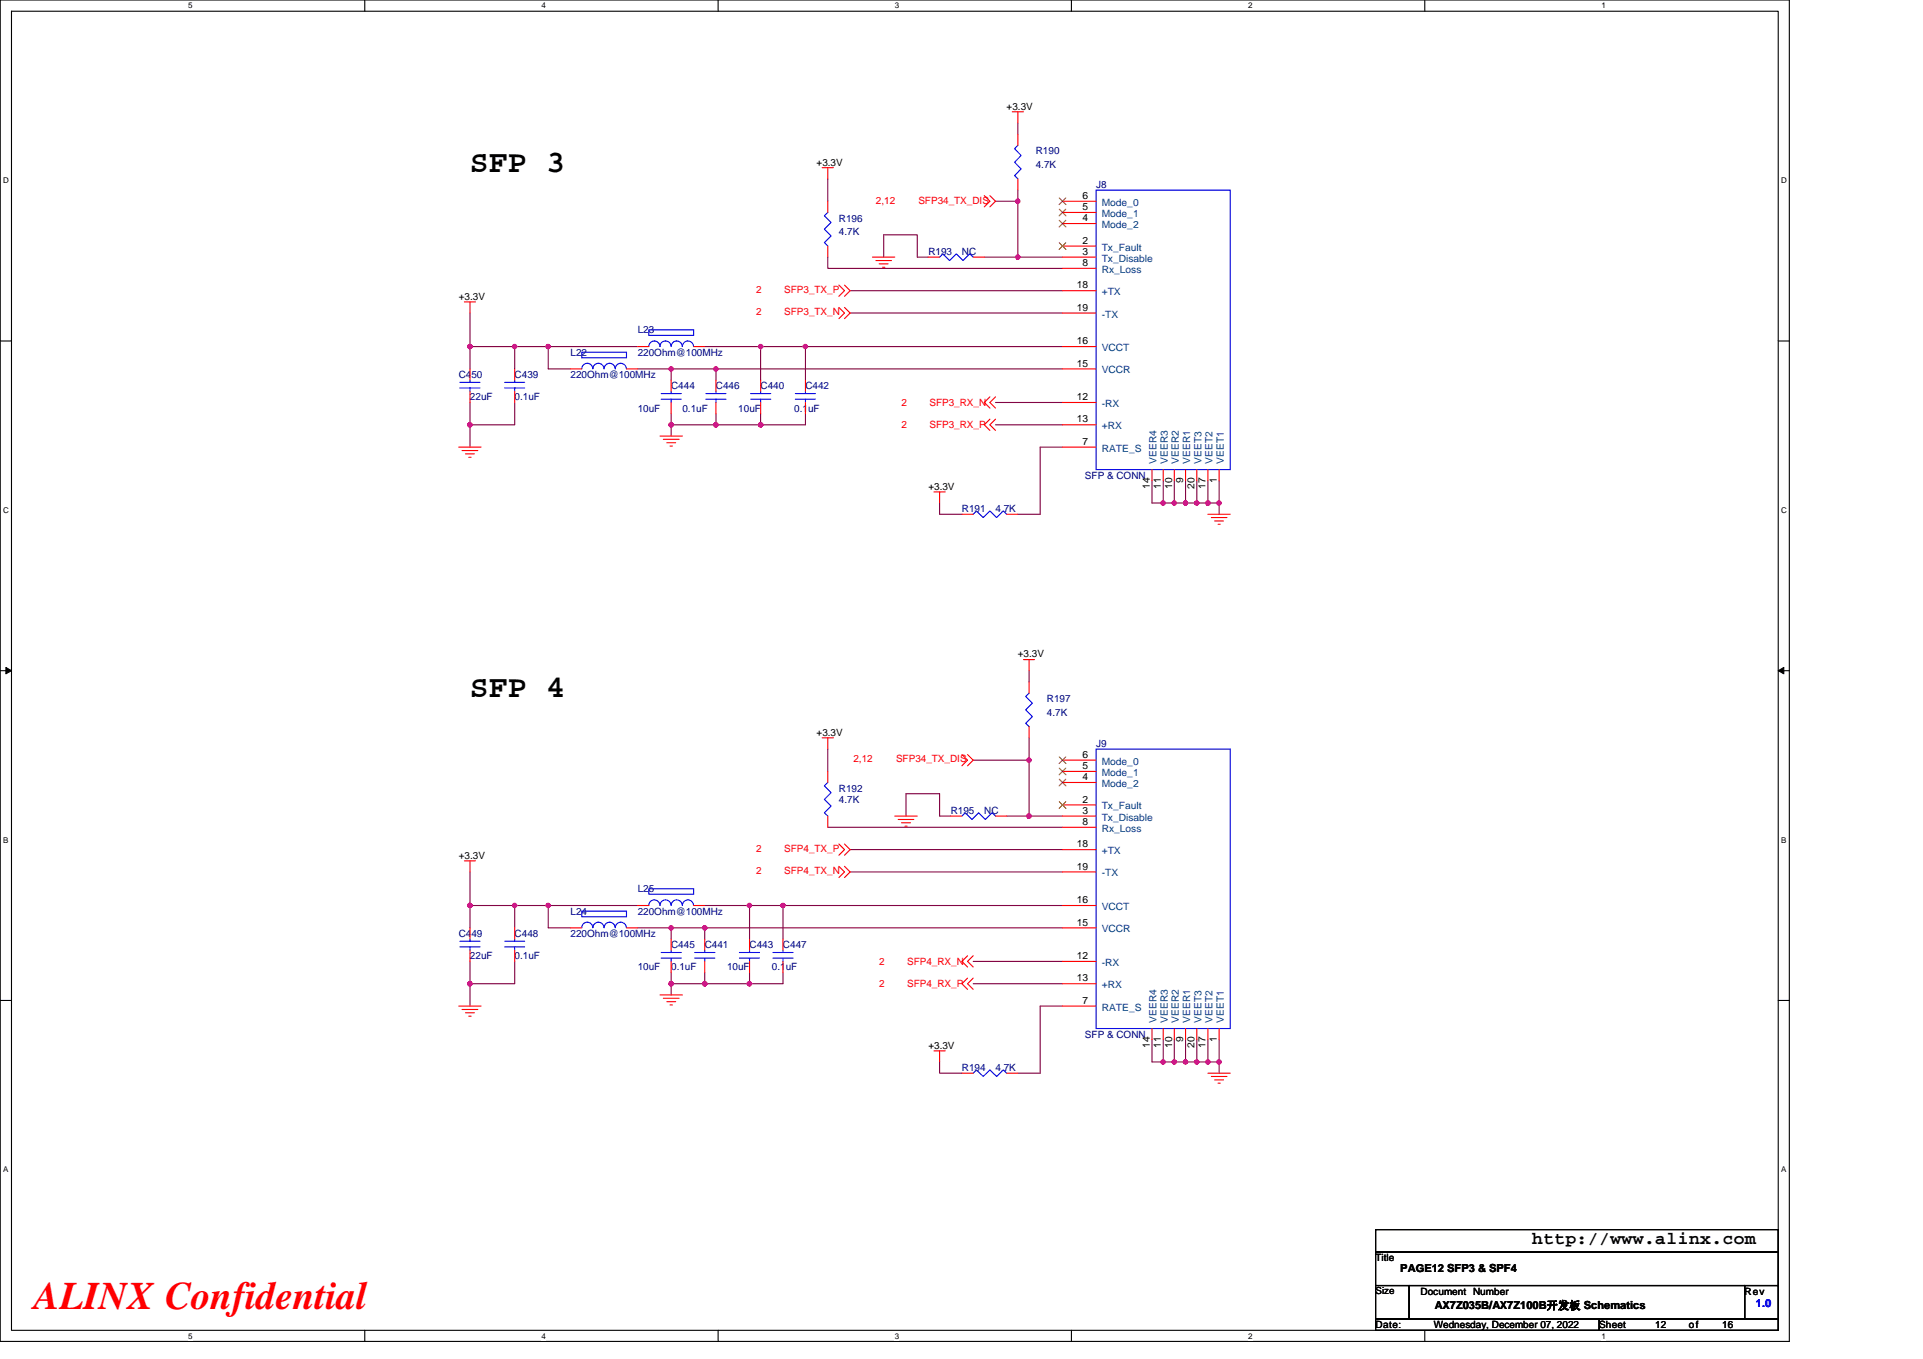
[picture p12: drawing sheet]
<svg xmlns="http://www.w3.org/2000/svg" width="297mm" height="210mm" viewBox="0 0 297 210" stroke-linecap="round" stroke-linejoin="round" font-family="sans-serif">
<path d="M0 0h276.4v207.3h-276.4zM1.8 1.7h272.9v203.8h-272.9z" fill="none" stroke="#000" stroke-width=".17"/>
<g fill="#fff">
<path d="M29.1 .2h.6v1.4h-.6z"/>
<path d="M29.1 205.7h.6v1.4h-.6z"/>
</g>
<path d="M56.3 0v1.7M56.3 205.5v1.8" fill="none" stroke="#000" stroke-width=".17"/>
<g fill="#fff">
<path d="M83.6 .2h.7v1.4h-.7z"/>
<path d="M83.6 205.7h.7v1.4h-.7z"/>
</g>
<path d="M110.9 0v1.7M110.9 205.5v1.8" fill="none" stroke="#000" stroke-width=".17"/>
<g fill="#fff">
<path d="M138.2 .2h.7v1.4h-.7z"/>
<path d="M138.2 205.7h.7v1.4h-.7z"/>
</g>
<path d="M165.5 0v1.7M165.5 205.5v1.8" fill="none" stroke="#000" stroke-width=".17"/>
<g fill="#fff">
<path d="M192.8 .2h.6v1.4h-.6z"/>
<path d="M192.8 205.7h.6v1.4h-.6z"/>
</g>
<path d="M220.1 0v1.7M220.1 205.5v1.8" fill="none" stroke="#000" stroke-width=".17"/>
<g fill="#fff">
<path d="M247.4 .2h.6v1.4h-.6z"/>
<path d="M247.4 205.7h.6v1.4h-.6z"/>
<path d="M.5 27.2h.8v1.4h-.8z"/>
<path d="M275.1 27.2h.9v1.4h-.9z"/>
<path d="M.5 78.1h.8v1.4h-.8z"/>
<path d="M275.1 78.1h.9v1.4h-.9z"/>
</g>
<path d="M0 52.7h1.8M274.7 52.7h1.7" fill="none" stroke="#000" stroke-width=".17"/>
<g fill="#fff">
<path d="M.5 129.1h.8v1.4h-.8z"/>
<path d="M275.1 129.1h.8v1.4h-.8z"/>
</g>
<path d="M0 103.6h1.8M274.7 103.6h1.7" fill="none" stroke="#000" stroke-width=".17"/>
<path d="M.9 103.1l.9 .5-.9 .5zM274.7 103.6l.8-.5v1z" fill="#000" stroke="#000" stroke-width=".15"/>
<g fill="#fff">
<path d="M.5 180h.8v1.4h-.8z"/>
<path d="M275.1 180h.8v1.4h-.8z"/>
</g>
<path d="M0 154.6h1.8M274.7 154.6h1.7M212.5 190h62.2v3.5h-62.2zM212.5 193.5h62.2v5.1h-62.2zM212.5 198.6h5.2v5.2h-5.2zM217.7 198.6h51.8v5.2h-51.8zM269.5 198.6h5.2v5.2h-5.2zM212.5 203.8h34.5v1.7h-34.5zM247 203.8h27.7v1.7h-27.7z" fill="none" stroke="#000" stroke-width=".17"/>
<g fill="none" stroke="#800040" stroke-width=".17">
<path d="M157.2 19v1.7M127.9 27.6v3.5M127.9 39.7v1.8h36.2M136.5 39.7v-3.4h5.2v3.4h1.7M152 39.7h5.2M153.8 31.1h3.4M157.2 29.4v1.7M157.2 39.7h6.9M157.2 31.1v8.6M72.6 53.6h6.9v3.4M72.6 53.6v3.4M72.6 48.4v5.2"/>
<path d="M79.5 53.6h5.2v3.4h3.4M84.7 53.6h13.8M98.5 57h5.2v1.7M103.7 57h6.9v1.7M108.9 53.6h8.6v5.1M110.6 57h53.5M117.5 53.6h6.9v5.1M124.4 53.6h39.7M131.3 48.4h32.8M131.3 44.9h32.8M72.6 65.6v3.5M72.6 62.2v3.4"/>
<path d="M79.5 62.2v3.4h-6.9M103.7 65.6h6.9M103.7 63.9v1.7M103.7 65.6v1.8M110.6 65.6h6.9M110.6 63.9v1.7M117.5 63.9v1.7M124.4 63.9v1.7h-6.9M145.1 77.7v1.8h3.5M153.8 65.6h10.3M153.8 62.2h10.3M164.1 69.1h-3.4v10.4h-3.5"/>
<path d="M177.9 74.3v3.4h1.8M179.7 74.3v3.4M179.7 77.7h1.7M181.4 74.3v3.4M181.4 77.7h1.7M183.1 77.7h1.8M183.1 74.3v3.4M184.9 74.3v3.4M184.9 77.7h1.7M186.6 74.3v3.4M186.6 77.7h1.7M188.3 74.3v3.4"/>
<path d="M188.3 77.7v1.8M127.9 115.7v3.5M150.3 117.5h8.7M159 117.5v8.6M159 103.6v1.8M159 114v3.5M72.6 139.9h6.9M72.6 139.9v3.5M72.6 134.7v5.2M79.5 139.9h5.2v3.5h3.4M79.5 139.9v3.5M84.7 139.9h13.8"/>
<path d="M108.9 139.9h6.9M115.8 139.9v5.2M115.8 139.9h5.1M120.9 139.9h43.2M120.9 139.9v5.2M127.9 127.8h36.2M131.3 134.7h32.8M131.3 131.3h32.8M140 126.1v-3.5h5.1v3.5h1.8M155.5 126.1h3.5M159 126.1h5.1M72.6 148.5v3.5"/>
<path d="M72.6 152v3.4M79.5 148.5v3.5h-6.9M98.5 143.4h5.2M103.7 143.4v1.7M103.7 143.4h5.2M103.7 150.3v1.7M103.7 152v1.7M103.7 152h5.2M108.9 143.4h55.2M108.9 152h6.9M108.9 143.4v1.7M108.9 150.3v1.7"/>
<path d="M115.8 150.3v1.7M120.9 150.3v1.7h-5.1M150.3 148.5h13.8M150.3 152h13.8M164.1 155.4h-3.4v10.4h-3.5M145.1 164.1v1.7h3.5M177.9 160.6v3.5h1.8M179.7 160.6v3.5M179.7 164.1h1.7M181.4 164.1h1.7M181.4 160.6v3.5M183.1 160.6v3.5"/>
<path d="M183.1 164.1h1.8M184.9 160.6v3.5M184.9 164.1h1.7M186.6 164.1h1.7M186.6 160.6v3.5M188.3 164.1v1.7M188.3 160.6v3.5"/>
</g>
<g fill="#f0f" stroke="#f0f" stroke-width=".17">
<circle cx="186.6" cy="77.7" r=".34"/>
<circle cx="188.3" cy="77.7" r=".34"/>
<circle cx="184.8" cy="77.7" r=".34"/>
<circle cx="179.7" cy="77.7" r=".34"/>
<circle cx="181.4" cy="77.7" r=".34"/>
<circle cx="124.4" cy="53.5" r=".33"/>
<circle cx="110.6" cy="57" r=".34"/>
<circle cx="84.7" cy="53.5" r=".33"/>
<circle cx="72.6" cy="53.5" r=".33"/>
<circle cx="79.5" cy="53.5" r=".33"/>
<circle cx="72.6" cy="65.6" r=".34"/>
<circle cx="103.7" cy="57" r=".34"/>
<circle cx="117.5" cy="53.5" r=".33"/>
<circle cx="103.7" cy="65.6" r=".34"/>
<circle cx="117.5" cy="65.6" r=".34"/>
<circle cx="110.6" cy="65.6" r=".34"/>
<circle cx="188.3" cy="164.1" r=".34"/>
<circle cx="186.6" cy="164.1" r=".34"/>
<circle cx="184.8" cy="164.1" r=".34"/>
<circle cx="183.1" cy="164.1" r=".34"/>
<circle cx="181.4" cy="164.1" r=".34"/>
<circle cx="179.7" cy="164.1" r=".34"/>
<circle cx="108.9" cy="143.4" r=".34"/>
<circle cx="120.9" cy="139.9" r=".33"/>
<circle cx="84.7" cy="139.9" r=".33"/>
<circle cx="72.6" cy="139.9" r=".33"/>
<circle cx="79.5" cy="139.9" r=".33"/>
<circle cx="72.6" cy="152" r=".34"/>
<circle cx="103.7" cy="143.4" r=".34"/>
<circle cx="115.8" cy="139.9" r=".33"/>
<circle cx="103.7" cy="152" r=".34"/>
<circle cx="115.8" cy="152" r=".34"/>
<circle cx="108.9" cy="152" r=".34"/>
<circle cx="157.2" cy="31.1" r=".34"/>
<circle cx="158.9" cy="126.1" r=".34"/>
<circle cx="158.9" cy="117.5" r=".34"/>
<circle cx="157.2" cy="39.7" r=".34"/>
<circle cx="183.1" cy="77.7" r=".34"/>
</g>
<g fill="none" stroke="#f00" stroke-width=".17">
<path d="M156.4 17.3h1.7M157.2 17.3v1.7M127 25.9h1.7M127.9 25.9v1.7M127.9 38v1.7M127.9 31.1v1.7M134.8 39.7h3.4M143.4 39.7h1.7M150.3 39.7h1.7M152 30.2l.9 .9-.9 .9M152.9 30.2l.9 .9-.9 .9M157.2 27.6v1.8"/>
<path d="M157.2 20.7v1.8M164.1 31.1h5.2M164.1 32.8h5.2M164.1 34.5h5.2M164.1 39.7h5.2M164.1 38h5.2M71.7 46.7h1.7M72.6 46.7v1.7M72.6 57v1.7M79.5 57v1.7M88.1 57h1.8M96.8 57h1.7"/>
<path d="M98.5 53.6h1.7M103.7 58.7v1.8M107.1 53.6h1.8M110.6 58.7v1.8M117.5 58.7v1.8M124.4 58.7v1.8M129.6 44l.8 .9-.8 .9M129.6 47.5l.8 .9-.8 .8M130.4 44l.9 .9-.9 .9M130.4 47.5l.9 .9-.9 .8M135.3 40.3h2.4M135.8 40.8h1.4"/>
<path d="M136.3 41.3h.4M164.1 41.5h5.2M164.1 57h5.2M164.1 53.6h5.2M164.1 44.9h5.2M164.1 48.4h5.2M70.9 69.1h3.4M71.4 69.6h2.4M71.9 70.1h1.4M72.4 70.7h.4M72.6 60.5v1.7M79.5 60.5v1.7"/>
<path d="M102 67.4h3.4M102.5 67.9h2.4M103 68.4h1.4M103.5 68.9h.4M103.7 62.2v1.7M110.6 62.2v1.7M117.5 62.2v1.7M124.4 62.2v1.7M144.3 76h1.7M145.1 76v1.7M148.6 79.5h1.7M152.9 61.3l-.9 .9 .9 .9"/>
<path d="M152.9 64.8l-.9 .8 .9 .9M153.8 61.3l-.9 .9 .9 .9M153.8 64.8l-.9 .8 .9 .9M155.5 79.5h1.7M164.1 62.2h5.2M164.1 65.6h5.2M164.1 69.1h5.2M177.9 72.6v1.7M179.7 72.6v1.7M181.4 72.6v1.7M183.1 72.6v1.7M184.9 72.6v1.7"/>
<path d="M186.6 72.6v1.7M186.6 79.5h3.4M187.1 80h2.4M188.3 72.6v1.7M187.6 80.5h1.4M188.1 81h.4M127 114h1.7M127.9 114v1.7M127.9 119.2v1.7M148.6 116.6l.9 .9-.9 .8M149.5 116.6l.8 .9-.8 .8M158.1 101.9h1.7"/>
<path d="M159 101.9v1.7M159 112.3v1.7M159 105.4v1.7M164.1 117.5h5.2M164.1 119.2h5.2M71.7 133h1.7M72.6 133v1.7M98.5 139.9h1.7M107.1 139.9h1.8M127.9 126.1v1.7M129.6 133.9l.8 .8-.8 .9M129.6 130.4l.8 .9-.8 .8"/>
<path d="M130.4 133.9l.9 .8-.9 .9M130.4 130.4l.9 .9-.9 .8M138.2 126.1h3.5M138.7 126.6h2.5M139.3 127.1h1.3M139.8 127.7h.3M146.9 126.1h1.7M153.8 126.1h1.7M164.1 127.8h5.2M164.1 120.9h5.2M164.1 126.1h5.2M164.1 124.4h5.2"/>
<path d="M164.1 139.9h5.2M164.1 131.3h5.2M164.1 134.7h5.2M70.9 155.4h3.4M71.4 156h2.4M71.9 156.5h1.4M72.4 157h.4M72.6 143.4v1.7M72.6 146.8v1.7M79.5 143.4v1.7M79.5 146.8v1.7M88.1 143.4h1.8"/>
<path d="M96.8 143.4h1.7M102 153.7h3.4M102.5 154.2h2.4M103 154.8h1.4M103.5 155.3h.4M103.7 145.1v1.7M103.7 148.5v1.8M108.9 145.1v1.7M108.9 148.5v1.8M115.8 145.1v1.7M115.8 148.5v1.8M120.9 145.1v1.7"/>
<path d="M120.9 148.5v1.8M149.5 147.7l-.9 .8 .9 .9M149.5 151.1l-.9 .9 .9 .9M150.3 147.7l-.8 .8 .8 .9M150.3 151.1l-.8 .9 .8 .9M164.1 148.5h5.2M164.1 152h5.2M164.1 143.4h5.2M164.1 155.4h5.2M177.9 158.9v1.7M179.7 158.9v1.7M181.4 158.9v1.7"/>
<path d="M183.1 158.9v1.7M184.9 158.9v1.7M186.6 158.9v1.7M188.3 158.9v1.7M144.3 162.4h1.7M145.1 162.4v1.7M148.6 165.8h1.7M155.5 165.8h1.7M186.6 165.8h3.4M187.1 166.3h2.4M187.6 166.9h1.4M188.1 167.4h.4"/>
</g>
<g fill="none" stroke="#00f" stroke-width=".17">
<path d="M127.9 32.8l-.6 .5 1.1 1.1-1.1 1 1.1 1-1.1 1.1 .6 .5M145.1 39.7l.5-.5 1.1 1.1 1-1.1 1.1 1.1 1-1.1 .5 .5M157.2 22.5l-.5 .5 1 1-1 1.1 1 1-1 1 .5 .5M169.3 29.4h20.7v43.2h-20.7zM71 59.9h3.1M71 59.1h3.1M72.6 58.7v.4M72.6 59.9v.6M78 59.9h3M78 59.1h3M79.5 58.7v.4M79.5 59.9v.6"/>
<path d="M89.9 54.4h6.9v.9h-6.9zM91.6 57a.85 .85 0 0 0-.9-.9 .85 .85 0 0 0-.8 .9M93.3 57a.86 .86 0 0 0-.9-.9 .86 .86 0 0 0-.8 .9M95 57a.85 .85 0 0 0-.8-.9 .85 .85 0 0 0-.9 .9M96.7 57a.86 .86 0 0 0-.8-.9 .86 .86 0 0 0-.9 .9M100.2 51h6.9v.8h-6.9zM103.6 53.5a.86 .86 0 0 0-.8-.8 .86 .86 0 0 0-.9 .8 .86 .86 0 0 0-.8-.8 .86 .86 0 0 0-.9 .8M105.4 53.5a.86 .86 0 0 0-.9-.8 .86 .86 0 0 0-.8 .8M107.1 53.5a.86 .86 0 0 0-.8-.8 .86 .86 0 0 0-.9 .8M102.1 61.7h3.1M102.1 60.8h3.1M103.7 60.5v.3"/>
<path d="M103.7 61.7v.5M109 61.7h3.1M109 60.8h3.1M110.6 60.5v.3M110.6 61.7v.5M115.9 61.7h3.2M115.9 60.8h3.2M117.5 60.5v.3M117.5 61.7v.5M122.8 61.7h3.2M122.8 60.8h3.2M124.4 60.5v.3"/>
<path d="M124.4 61.7v.5M150.3 79.5l.5-.5 1.1 1 1-1 1 1 1.1-1 .5 .5M159 107.1l-.6 .5 1.1 1-1.1 1.1 1.1 1-1.1 1.1 .6 .5M169.3 115.7h20.7v43.2h-20.7zM100.2 137.3h6.9v.9h-6.9zM103.6 139.9a.86 .86 0 0 0-.8-.9 .86 .86 0 0 0-.9 .9 .86 .86 0 0 0-.8-.9 .86 .86 0 0 0-.9 .9M105.4 139.9a.86 .86 0 0 0-.9-.9 .86 .86 0 0 0-.8 .9M107.1 139.9a.86 .86 0 0 0-.8-.9 .86 .86 0 0 0-.9 .9M127.9 120.9l-.6 .5 1.1 1.1-1.1 1 1.1 1-1.1 1.1 .6 .5M148.6 126.1l.5-.5 1 1 1.1-1 1 1 1-1 .6 .5M71 146.3h3.1M71 145.4h3.1"/>
<path d="M72.6 145.1v.3M72.6 146.3v.5M78 146.3h3M78 145.4h3M79.5 145.1v.3M79.5 146.3v.5M89.9 140.8h6.9v.8h-6.9zM91.6 143.3a.85 .85 0 0 0-.9-.8 .85 .85 0 0 0-.8 .8M93.3 143.3a.86 .86 0 0 0-.9-.8 .86 .86 0 0 0-.8 .8M95 143.3a.85 .85 0 0 0-.8-.8 .85 .85 0 0 0-.9 .8M96.7 143.3a.86 .86 0 0 0-.8-.8 .86 .86 0 0 0-.9 .8M102.1 148h3.1"/>
<path d="M102.1 147.2h3.1M103.7 146.8v.4M103.7 148v.5M107.3 148h3.1M107.3 147.2h3.1M108.9 146.8v.4M108.9 148v.5M114.2 148h3.1M114.2 147.2h3.1M115.8 146.8v.4M115.8 148v.5M119.4 148h3.1"/>
<path d="M119.4 147.2h3.1M120.9 146.8v.4M120.9 148v.5M150.3 165.8l.5-.5 1.1 1 1-1 1 1 1.1-1 .5 .5"/>
</g>
<g fill="none" stroke="#804000" stroke-width=".15">
<path d="M163.6 30.6l1.1 1M163.6 32.3l1.1 1.1M163.6 34l1.1 1.1M163.6 37.5l1.1 1M164.6 30.6l-1 1M164.6 32.3l-1 1.1M164.6 34l-1 1.1M164.6 37.5l-1 1M163.6 116.9l1.1 1.1M163.6 118.7l1.1 1M164.6 116.9l-1 1.1M164.6 118.7l-1 1"/>
<path d="M163.6 120.4l1.1 1M163.6 123.9l1.1 1M164.6 120.4l-1 1M164.6 123.9l-1 1"/>
</g>
<text font-size="6" fill="#f00" x="5.2" y="202.3">ALINX Confidential</text>
<g font-size="4.9">
<text x="72.6" y="26.6">SFP 3</text>
<text x="72.6" y="107.7">SFP 4</text>
</g>
<text font-size="2.8" x="236.7" y="192.3">http://www.alinx.com</text>
<g font-size="1.7">
<text x="216.3" y="196.6">PAGE12 SFP3 &amp; SPF4</text>
<text x="221.7" y="202.3">AX7Z035B/AX7Z100B开发板 Schematics</text>
</g>
<text font-size="1.7" fill="#00f" x="271.2" y="202">1.0</text>
<g font-size="1.5">
<text x="155.5" y="17">+3.3V</text>
<text x="126.1" y="25.6">+3.3V</text>
<text x="167.2" y="30.7">6</text>
<text x="167.2" y="32.5">5</text>
<text x="167.2" y="34.2">4</text>
<text x="167.2" y="41.1">8</text>
<text x="167.2" y="39.4">3</text>
<text x="167.2" y="37.7">2</text>
<text x="70.9" y="46.3">+3.3V</text>
<text x="166.3" y="44.6">18</text>
<text x="166.3" y="53.2">16</text>
<text x="166.3" y="48">19</text>
<text x="166.3" y="56.6">15</text>
<text x="166.3" y="61.8">12</text>
<text x="166.3" y="65.3">13</text>
<text x="167.2" y="68.7">7</text>
<text x="143.4" y="75.7">+3.3V</text>
<text x="177.6" y="75.5" transform="rotate(-90 177.6 75.5)">14</text>
<text x="179.3" y="75.5" transform="rotate(-90 179.3 75.5)">11</text>
<text x="181" y="75.5" transform="rotate(-90 181 75.5)">10</text>
<text x="182.8" y="74.7" transform="rotate(-90 182.8 74.7)">9</text>
<text x="184.5" y="75.5" transform="rotate(-90 184.5 75.5)">20</text>
<text x="186.2" y="75.5" transform="rotate(-90 186.2 75.5)">17</text>
<text x="188" y="74.7" transform="rotate(-90 188 74.7)">1</text>
<text x="157.2" y="101.6">+3.3V</text>
<text x="126.1" y="113.7">+3.3V</text>
<text x="167.2" y="117.1">6</text>
<text x="167.2" y="118.8">5</text>
<text x="167.2" y="120.5">4</text>
<text x="167.2" y="125.7">3</text>
<text x="167.2" y="124">2</text>
<text x="166.3" y="130.9">18</text>
<text x="167.2" y="127.5">8</text>
<text x="70.9" y="132.7">+3.3V</text>
<text x="166.3" y="134.4">19</text>
<text x="166.3" y="143">15</text>
<text x="166.3" y="139.6">16</text>
<text x="166.3" y="148.2">12</text>
<text x="166.3" y="151.6">13</text>
<text x="167.2" y="155.1">7</text>
<text x="177.6" y="161.9" transform="rotate(-90 177.6 161.9)">14</text>
<text x="179.3" y="161.9" transform="rotate(-90 179.3 161.9)">11</text>
<text x="181" y="161.9" transform="rotate(-90 181 161.9)">10</text>
<text x="182.8" y="161" transform="rotate(-90 182.8 161)">9</text>
<text x="184.5" y="161.9" transform="rotate(-90 184.5 161.9)">20</text>
<text x="186.2" y="161.9" transform="rotate(-90 186.2 161.9)">17</text>
<text x="188" y="161" transform="rotate(-90 188 161)">1</text>
<text x="143.4" y="162">+3.3V</text>
<text x="212.5" y="194.9">Title</text>
<text x="212.5" y="200">Size</text>
<text x="219.4" y="200">Document Number</text>
<text x="269.5" y="200">Rev</text>
<text x="212.5" y="205.2">Date:</text>
<text x="221.5" y="205.2">Wednesday, December 07, 2022</text>
<text x="247" y="205.2">Sheet</text>
<text x="255.7" y="205.2">12</text>
<text x="260.9" y="205.2">of</text>
<text x="266" y="205.2">16</text>
</g>
<g font-size="1.5" fill="#000080">
<text x="160" y="23.9">R190</text>
<text x="160" y="25.9">4.7K</text>
<text x="169.3" y="29">J8</text>
<text x="129.6" y="34.2">R196</text>
<text x="129.6" y="36.3">4.7K</text>
<text x="143.4" y="39.4">R193</text>
<text x="148.6" y="39.4">NC</text>
<text x="98.5" y="51.5">L23</text>
<text x="70.9" y="58.4">C450</text>
<text x="79.5" y="58.4">C439</text>
<text x="88.1" y="54.9">L22</text>
<text x="88.1" y="58.4">220Ohm@100MHz</text>
<text x="98.5" y="54.9">220Ohm@100MHz</text>
<text x="72.6" y="61.8">22uF</text>
<text x="79.5" y="61.8">0.1uF</text>
<text x="98.5" y="63.6">10uF</text>
<text x="103.7" y="60.1">C444</text>
<text x="105.4" y="63.6">0.1uF</text>
<text x="110.6" y="60.1">C446</text>
<text x="114" y="63.6">10uF</text>
<text x="117.5" y="60.1">C440</text>
<text x="122.7" y="63.6">0.1uF</text>
<text x="124.4" y="60.1">C442</text>
<text x="167.6" y="74">SFP &amp; CONN</text>
<text x="148.6" y="79.1">R191</text>
<text x="153.8" y="79.1">4.7K</text>
<text x="161.7" y="108.5">R197</text>
<text x="161.7" y="110.6">4.7K</text>
<text x="169.3" y="115.4">J9</text>
<text x="129.6" y="122.3">R192</text>
<text x="129.6" y="124">4.7K</text>
<text x="146.9" y="125.8">R195</text>
<text x="152" y="125.8">NC</text>
<text x="98.5" y="137.9">L25</text>
<text x="88.1" y="141.3">L24</text>
<text x="98.5" y="141.3">220Ohm@100MHz</text>
<text x="70.9" y="144.8">C449</text>
<text x="72.6" y="148.2">22uF</text>
<text x="79.5" y="144.8">C448</text>
<text x="79.5" y="148.2">0.1uF</text>
<text x="88.1" y="144.8">220Ohm@100MHz</text>
<text x="98.5" y="149.9">10uF</text>
<text x="103.7" y="149.9">0.1uF</text>
<text x="103.7" y="146.5">C445</text>
<text x="108.9" y="146.5">C441</text>
<text x="112.3" y="149.9">10uF</text>
<text x="115.8" y="146.5">C443</text>
<text x="119.2" y="149.9">0.1uF</text>
<text x="120.9" y="146.5">C447</text>
<text x="167.6" y="160.3">SFP &amp; CONN</text>
<text x="148.6" y="165.5">R194</text>
<text x="153.8" y="165.5">4.7K</text>
</g>
<g font-size="1.5" fill="#f00">
<text x="135.3" y="31.5">2,12</text>
<text x="141.9" y="31.5">SFP34_TX_DIS</text>
<text x="116.8" y="45.3">2</text>
<text x="121.1" y="45.3">SFP3_TX_P</text>
<text x="116.8" y="48.7">2</text>
<text x="121.1" y="48.7">SFP3_TX_N</text>
<text x="139.3" y="62.7">2</text>
<text x="143.6" y="62.7">SFP3_RX_N</text>
<text x="139.3" y="66.2">2</text>
<text x="143.6" y="66.2">SFP3_RX_P</text>
<text x="131.8" y="117.8">2,12</text>
<text x="138.4" y="117.8">SFP34_TX_DIS</text>
<text x="116.8" y="131.6">2</text>
<text x="121.1" y="131.6">SFP4_TX_P</text>
<text x="116.8" y="135.1">2</text>
<text x="121.1" y="135.1">SFP4_TX_N</text>
<text x="135.8" y="149.1">2</text>
<text x="140.1" y="149.1">SFP4_RX_N</text>
<text x="135.8" y="152.5">2</text>
<text x="140.1" y="152.5">SFP4_RX_P</text>
</g>
<g font-size="1.5" fill="#004080">
<text x="170.2" y="31.8">Mode_0</text>
<text x="170.2" y="33.5">Mode_1</text>
<text x="170.2" y="35.2">Mode_2</text>
<text x="170.2" y="40.4">Tx_Disable</text>
<text x="170.2" y="38.7">Tx_Fault</text>
<text x="170.2" y="42.2">Rx_Loss</text>
<text x="170.2" y="45.6">+TX</text>
<text x="170.2" y="49.1">-TX</text>
<text x="170.2" y="57.7">VCCR</text>
<text x="170.2" y="54.3">VCCT</text>
<text x="170.2" y="62.9">-RX</text>
<text x="170.2" y="66.3">+RX</text>
<text x="170.2" y="69.8">RATE_S</text>
<text x="178.7" y="71.7" transform="rotate(-90 178.7 71.7)">VEER4</text>
<text x="180.4" y="71.7" transform="rotate(-90 180.4 71.7)">VEER3</text>
<text x="182.1" y="71.7" transform="rotate(-90 182.1 71.7)">VEER2</text>
<text x="183.9" y="71.7" transform="rotate(-90 183.9 71.7)">VEER1</text>
<text x="185.6" y="71.7" transform="rotate(-90 185.6 71.7)">VEET3</text>
<text x="187.3" y="71.7" transform="rotate(-90 187.3 71.7)">VEET2</text>
<text x="189" y="71.7" transform="rotate(-90 189 71.7)">VEET1</text>
<text x="170.2" y="118.2">Mode_0</text>
<text x="170.2" y="119.9">Mode_1</text>
<text x="170.2" y="121.6">Mode_2</text>
<text x="170.2" y="125.1">Tx_Fault</text>
<text x="170.2" y="128.5">Rx_Loss</text>
<text x="170.2" y="126.8">Tx_Disable</text>
<text x="170.2" y="132">+TX</text>
<text x="170.2" y="135.4">-TX</text>
<text x="170.2" y="140.6">VCCT</text>
<text x="170.2" y="149.2">-RX</text>
<text x="170.2" y="144.1">VCCR</text>
<text x="170.2" y="152.7">+RX</text>
<text x="170.2" y="156.1">RATE_S</text>
<text x="178.7" y="158.1" transform="rotate(-90 178.7 158.1)">VEER4</text>
<text x="180.4" y="158.1" transform="rotate(-90 180.4 158.1)">VEER3</text>
<text x="182.1" y="158.1" transform="rotate(-90 182.1 158.1)">VEER2</text>
<text x="183.9" y="158.1" transform="rotate(-90 183.9 158.1)">VEER1</text>
<text x="185.6" y="158.1" transform="rotate(-90 185.6 158.1)">VEET3</text>
<text x="187.3" y="158.1" transform="rotate(-90 187.3 158.1)">VEET2</text>
<text x="189" y="158.1" transform="rotate(-90 189 158.1)">VEET1</text>
</g>
<g font-size="1.2">
<text x="29.1" y="1.3">5</text>
<text x="83.6" y="1.3">4</text>
<text x="138.2" y="1.3">3</text>
<text x="192.8" y="1.3">2</text>
<text x="247.4" y="1.3">1</text>
<text x=".5" y="28.3">D</text>
<text x="275.1" y="28.3">D</text>
<text x=".5" y="79.2">C</text>
<text x="275.1" y="79.2">C</text>
<text x=".5" y="130.2">B</text>
<text x="275.1" y="130.2">B</text>
<text x=".5" y="181.1">A</text>
<text x="275.1" y="181.1">A</text>
<text x="29.1" y="206.8">5</text>
<text x="83.6" y="206.8">4</text>
<text x="138.2" y="206.8">3</text>
<text x="192.8" y="206.8">2</text>
<text x="247.4" y="206.8">1</text>
</g>
</svg>
